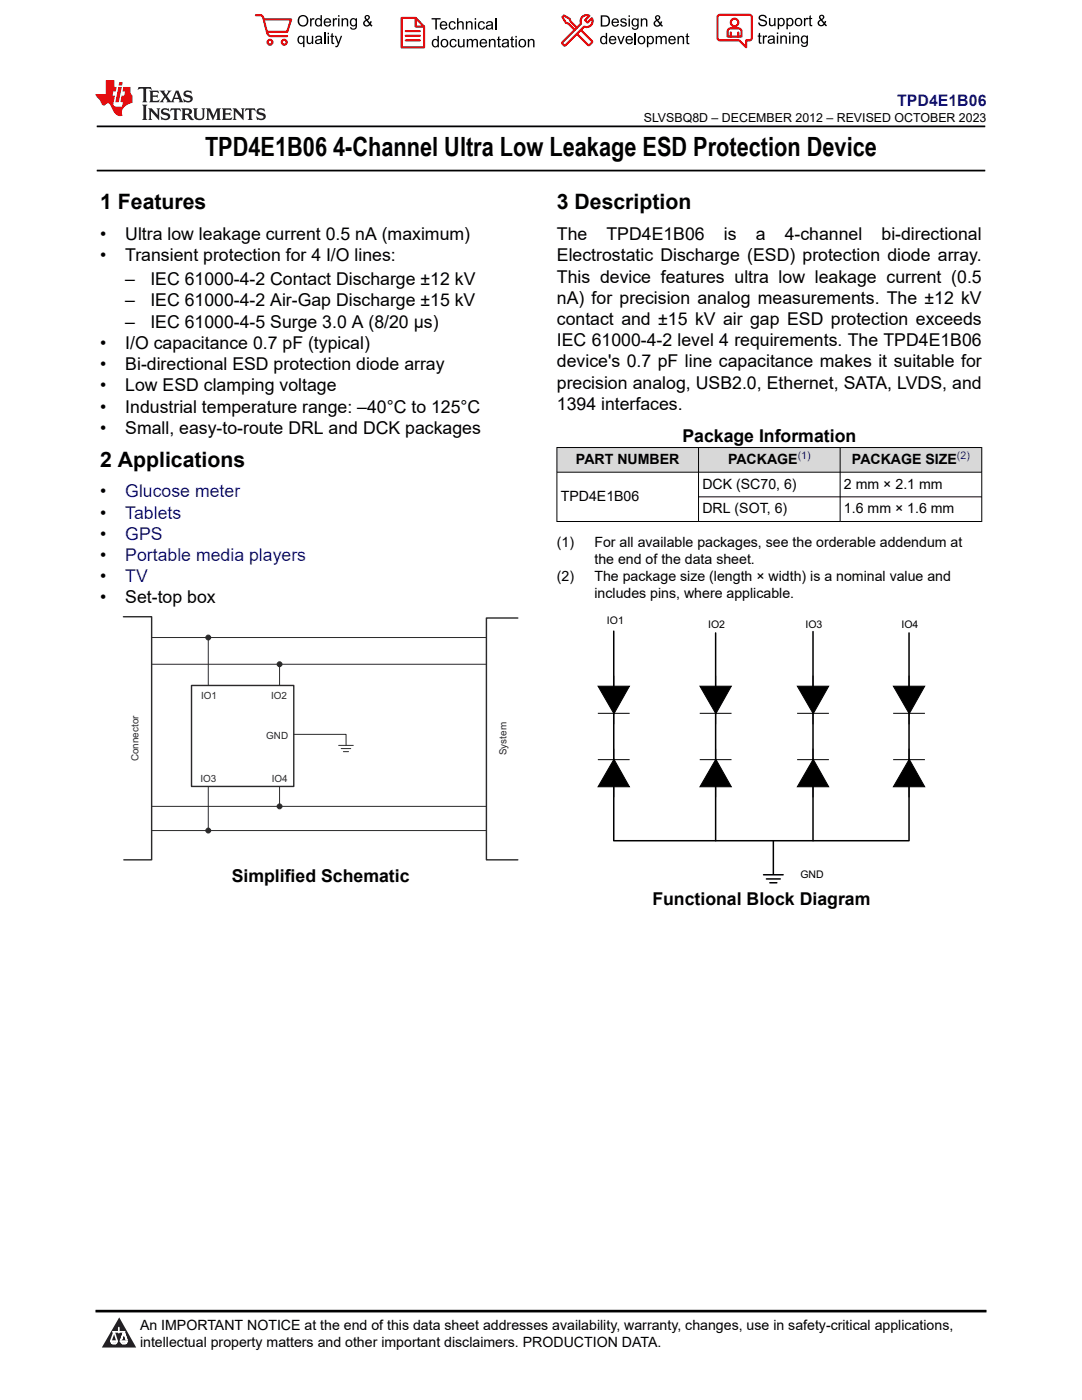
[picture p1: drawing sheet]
<svg xmlns="http://www.w3.org/2000/svg" width="216mm" height="279mm" viewBox="0 0 216 279" stroke-linecap="round" stroke-linejoin="round" font-family="sans-serif">
<path d="M19.3 25.2h177.3M19.3 34h177.3" fill="none" stroke="#000" stroke-width=".35"/>
<g fill="#d8d8d8">
<path d="M111.1 89.3h84.8v4.9h-84.8z" fill-rule="evenodd"/>
<path d="M111.2 89.4h28.1v4.8h-28.1z" fill-rule="evenodd"/>
<path d="M139.4 89.4h28.2v4.8h-28.2z" fill-rule="evenodd"/>
<path d="M167.7 89.4h28.1v4.8h-28.1z" fill-rule="evenodd"/>
</g>
<path d="M111.1 89.3h84.9M111.1 94.2h84.9M111.1 89.3v14.8M139.4 89.3v14.8M139.4 99.2h56.6M167.6 89.3v14.8M195.9 89.3v14.8M111.1 104.1h84.9" fill="none" stroke="#000" stroke-width=".2"/>
<path d="M24.6 123.1h5.7v48.5h-5.6M38.2 136.8h20.4v20.2h-20.4zM103.3 123.3h-6.2v48.3h6.2" fill="none" stroke="#2b292a" stroke-width=".28"/>
<path d="M30.3 127.2h66.8M30.3 132.6h66.8M41.6 127.2v9.6M55.8 132.6v4.2M41.6 157v8.8M55.8 157v3.9M58.6 146.6h10.5v2.2M67.6 148.8h2.9M68.1 149.4h1.9M68.5 150h1.1M30.3 160.9h66.8M30.3 165.8h66.8" fill="none" stroke="#2b292a" stroke-width=".2"/>
<circle cx="41.6" cy="127.2" r=".49" fill="#2b292a"/>
<circle cx="41.6" cy="127.2" r=".49" fill="none" stroke="#2b292a" stroke-width=".2"/>
<circle cx="55.8" cy="132.6" r=".49" fill="#2b292a"/>
<circle cx="55.8" cy="132.6" r=".49" fill="none" stroke="#2b292a" stroke-width=".2"/>
<circle cx="55.8" cy="160.9" r=".49" fill="#2b292a"/>
<circle cx="55.8" cy="160.9" r=".49" fill="none" stroke="#2b292a" stroke-width=".2"/>
<circle cx="41.6" cy="165.8" r=".49" fill="#2b292a"/>
<circle cx="41.6" cy="165.8" r=".49" fill="none" stroke="#2b292a" stroke-width=".2"/>
<path d="M122.5 126v41.8h58.9v-41.5M142.8 126.3v41.5M162.2 126v41.8M152.4 174.6h3.9M152.9 175.4h2.8M153.6 176.2h1.4M154.3 167.8v6.6" fill="none" stroke="#000" stroke-width=".3"/>
<path d="M119.3 136.9h6.3l-3.1 5.5zM122.5 151.5l3.1 5.5h-6.3zM139.7 136.9h6.2l-3.1 5.5zM142.8 151.5l3.1 5.5h-6.2zM159.1 136.9h6.3l-3.1 5.5zM162.3 151.5l3.1 5.5h-6.3zM178.3 136.9h6.2l-3.1 5.5zM181.4 151.5l3.1 5.5h-6.2z" fill="#000"/>
<g fill="none" stroke="#000" stroke-width=".2">
<path d="M119.3 136.9h6.3l-3.1 5.5zM122.5 134.8v9.8M139.7 136.9h6.2l-3.1 5.5zM142.8 134.8v9.8M159.1 136.9h6.3l-3.1 5.5zM162.2 134.8v9.8M178.3 136.9h6.2l-3.1 5.5zM181.4 134.8v9.8M119.3 142.4h6.3M119.3 151.6h6.3M122.5 149.4v9.7M122.5 151.5l3.1 5.5h-6.3z"/>
<path d="M139.6 142.4h6.4M139.6 151.6h6.4M142.8 149.4v9.7M142.8 151.5l3.1 5.5h-6.2zM159.1 142.4h6.3M159.1 151.6h6.3M162.2 149.4v9.7M162.3 151.5l3.1 5.5h-6.3zM178.2 142.4h6.4M178.2 151.6h6.4M181.4 149.4v9.7M181.4 151.5l3.1 5.5h-6.2z"/>
</g>
<path d="M0 0h215.9v23.8h-215.9z" fill-rule="evenodd" fill="#fff"/>
<path d="M27.7 17.4l-.2 .6 .5-.3h.6v.1v2.2l-.2 .4h1l-.2-.4v-2.2v-.1h.5l.5 .3-.1-.6zM29.8 18.1l.2 .4v1.5l-.2 .4h1.9l.1-.6a1.08 1.08 0 0 1-1.3 .2v-.7h.6l.4 .2v-.6l-.4 .2h-.6v-.6l.2-.1a1 1 0 0 1 1 .2l-.1-.5zM31.8 18.1l1 1.1-1 1.2h.9l-.2-.2 .4-.7 .5 .7-.2 .2h1.6l-.2-.2 .1-.4h1l.1 .4-.1 .2h.9l-.2-.3-.8-2h-.5l-1 2.2-.8-1.1 .9-1.1h-.8l.2 .2-.5 .7-.3-.7 .1-.2zM35.2 18.5l.4 1h-.8zM36.8 18.2a.65 .65 0 0 0-.2 .7 .65 .65 0 0 0 .6 .5l.7 .2 .1 .2a.79 .79 0 0 1-.7 .4 .79 .79 0 0 1-.7-.5l.1 .7 .2-.1a.93 .93 0 0 0 1.1 .1 .93 .93 0 0 0 .4-1 1.46 1.46 0 0 0-1.2-.6l-.1-.3a1.09 1.09 0 0 1 1.2 .2l-.2-.6-.1 .1-.6-.2zM28.4 20.9l.2 .4v2.3l-.2 .3h1l-.2-.3v-2.3l.2-.4zM29.6 21.6l.2 .4v1.6l-.2 .3h.8l-.3-.3v-1.4l1.7 1.8v-2l.2-.4h-.8l.2 .2 .1 1.1-1.2-1.3zM32.3 21.8a.65 .65 0 0 0-.2 .7 .65 .65 0 0 0 .7 .4l.6 .2 .1 .2a.79 .79 0 0 1-.7 .4 .79 .79 0 0 1-.7-.5l.1 .7 .2-.1a.93 .93 0 0 0 1.1 .1 .93 .93 0 0 0 .4-.9 1.46 1.46 0 0 0-1.2-.6l-.1-.4a1.09 1.09 0 0 1 1.2 .2l-.2-.6-.1 .1-.6-.1zM34.1 21.6l-.1 .7a.63 .63 0 0 1 .7-.4l.1 1.7-.3 .3h1l-.2-.3v-1.7a.66 .66 0 0 1 .8 .4l-.1-.7zM36.2 21.6l.2 .4v1.6l-.2 .3h.9l-.2-.2v-.7h.5l.1 .2a.79 .79 0 0 0 1.2 .6l-1-.9a.61 .61 0 0 0 .6-.6 .61 .61 0 0 0-.5-.6zM36.9 21.9h.2a.47 .47 0 0 1 .5 .1 .47 .47 0 0 1 .1 .5l-.2 .2h-.6zM38.5 21.6l.2 .2a2.27 2.27 0 0 0 .4 2 1.04 1.04 0 0 0 1.7-.7v-1.3l.2-.2h-.8l.2 .4v1.1a.6 .6 0 0 1-.6 .6 .6 .6 0 0 1-.6-.6v-1.1l.3-.4zM41.1 21.6l.2 .4v1.6l-.2 .3h.7l-.2-.3v-1.5l.9 1.9 .8-1.9v1.5l-.2 .3h1l-.3-.3v-1.6l.3-.4h-.8l-.7 1.5-.7-1.5zM44.3 21.6l.2 .4v1.6l-.2 .3h1.9l.1-.5a1.09 1.09 0 0 1-1.3 .1v-.6h.6l.4 .1v-.6l-.4 .2h-.6v-.6l.2-.1a1.01 1.01 0 0 1 1 .3l-.1-.6zM46.4 21.6l.3 .4v1.6l-.3 .3h.8l-.2-.3v-1.4l1.6 1.8v-2l.2-.4h-.7l.2 .2v1.1l-1.2-1.3zM49 21.6l-.1 .7a.63 .63 0 0 1 .8-.4v1.7l-.3 .3h1l-.2-.3v-1.7a.66 .66 0 0 1 .8 .4l-.1-.7zM51.4 21.8a.65 .65 0 0 0-.2 .7 .65 .65 0 0 0 .6 .4l.6 .2 .2 .2a.79 .79 0 0 1-.8 .4 .79 .79 0 0 1-.6-.5l.1 .7 .2-.1a.93 .93 0 0 0 1 .1 .93 .93 0 0 0 .5-.9 1.46 1.46 0 0 0-1.3-.6l-.1-.4a1.09 1.09 0 0 1 1.3 .2l-.2-.6-.2 .1-.5-.1z" fill="#231f20"/>
<path d="M21.1 16v2.8h-2.1l.1 .3 .9 1a.95 .95 0 0 0 .9 .9 .59 .59 0 0 1 .6-.4 .59 .59 0 0 1 .5 .4l.4 .8a1.59 1.59 0 0 0 2.1 1.3 1.61 1.61 0 0 1 1-2.2l1-.4-.1-1.5a1.59 1.59 0 0 1-.4-1.6h-1.4l-.2 .9h.5l-.1 .8h-.5l-.2 1v.2l.4 .1-.2 .9h-.6a.73 .73 0 0 1-1.1-.7l.3-1.5h-.5l.2-.8h.5l.2-.9h-.5v-1.4zM23.6 17.4l-.6 3h.7l.6-3zM23.8 16.4l-.1 .7h.7l.1-.7z" fill="#ed1c24"/>
<g fill="#000">
<path d="M59.4 4.2a1.12 1.12 0 0 1 2.2 0 1.12 1.12 0 0 1-2.2 0zM59.9 3.5a.89 .89 0 0 0-.1 1.1 .89 .89 0 0 0 1.1 .4 .88 .88 0 0 0 .3-1.3 .88 .88 0 0 0-1.3-.2z" fill-rule="evenodd"/>
<path d="M59.5 7.3l.5-.2 .5 .3v-.3h.3v2.3h-.3v-.8a.74 .74 0 0 1-1 0 .74 .74 0 0 1-.1-1zM59.8 7.5a.57 .57 0 0 0-.2 .7 .57 .57 0 0 0 .8 .2 .57 .57 0 0 0 .1-.7 .57 .57 0 0 0-.7-.2z" fill-rule="evenodd"/>
<path d="M61.9 3.6h.2v.3l.2-.2 .3-.1 .2 .1-.1 .3a.36 .36 0 0 0-.5 0 .36 .36 0 0 0 0 .4v.9h-.3z" fill-rule="evenodd"/>
<path d="M61.2 7.1h.3v.9a.41 .41 0 0 0 .4 .6 .41 .41 0 0 0 .3-.6v-.9h.3v1.7h-.2v-.3a.58 .58 0 0 1-.7 .3 .58 .58 0 0 1-.4-.6z" fill-rule="evenodd"/>
<path d="M63 3.8l.5-.2 .5 .2v-.8h.2v2.3h-.2v-.2a.75 .75 0 0 1-1-.1 .75 .75 0 0 1-.1-1zM63.2 4a.57 .57 0 0 0-.1 .7 .57 .57 0 0 0 .8 .2 .57 .57 0 0 0 .1-.7 .57 .57 0 0 0-.8-.2z" fill-rule="evenodd"/>
<path d="M63 7.3a.74 .74 0 0 1 1-.1 .74 .74 0 0 1 .3 .9v.7h-.3v-.2a.57 .57 0 0 1-.8 .2 .57 .57 0 0 1-.2-.8l1-.3a.41 .41 0 0 0-.4-.4 .41 .41 0 0 0-.4 .4l-.3-.1zM63.2 8.2a.35 .35 0 0 0 .2 .5 .35 .35 0 0 0 .5-.3l.1-.4z" fill-rule="evenodd"/>
<path d="M65.4 6.5h.3v.3h-.3zM65.4 7.1h.3v1.7h-.3z" fill-rule="evenodd"/>
<path d="M64.8 3.8a.76 .76 0 0 1 .9-.1 .76 .76 0 0 1 .4 .8h-1.2a.47 .47 0 0 0 .3 .6 .47 .47 0 0 0 .6-.4l.3 .1a.82 .82 0 0 1-1.3 .3 .82 .82 0 0 1 0-1.3zM65 4l-.1 .3h.9l-.3-.4z" fill-rule="evenodd"/>
<path d="M66.4 3.6h.3v.3l.1-.2 .4-.1 .1 .1-.1 .3a.36 .36 0 0 0-.4 0 .36 .36 0 0 0-.1 .4v.9h-.3z" fill-rule="evenodd"/>
<path d="M66.1 6.7l.3-.1v.5h.3v.3h-.3v.9l.1 .2h.2v.3a.41 .41 0 0 1-.4-.1 .41 .41 0 0 1-.2-.4v-.9h-.2v-.3h.2z" fill-rule="evenodd"/>
<path d="M66.8 7.1h.3l.4 1.4 .5-1.4h.3l-.6 1.7a.57 .57 0 0 1-.8 .6v-.3a.37 .37 0 0 0 .5-.3z" fill-rule="evenodd"/>
<path d="M67.5 3h.2v.3h-.2zM67.5 3.6h.2v1.7h-.2z" fill-rule="evenodd"/>
<path d="M68.2 3.6h.2v.3a.58 .58 0 0 1 .7-.3 .58 .58 0 0 1 .4 .7v1h-.3v-1a.4 .4 0 0 0-.4-.5 .4 .4 0 0 0-.4 .6v.9h-.2z" fill-rule="evenodd"/>
<path d="M70 3.8l.5-.2 .5 .2v-.2h.2v1.5a.71 .71 0 0 1-.5 .8 .71 .71 0 0 1-.8-.5h.2a.46 .46 0 0 0 .6 .3 .46 .46 0 0 0 .3-.6 .78 .78 0 0 1-1.1-.2 .78 .78 0 0 1 .1-1.1zM70.2 4a.53 .53 0 0 0-.1 .8 .53 .53 0 0 0 .8 0 .54 .54 0 0 0 0-.7 .54 .54 0 0 0-.7-.1z" fill-rule="evenodd"/>
<path d="M72.9 3.1a.53 .53 0 0 1 .8 .1 .53 .53 0 0 1-.3 .8l.4 .5 .1-.3 .3 .1-.2 .5 .3 .3-.2 .2-.3-.3a.71 .71 0 0 1-1.2 .1 .71 .71 0 0 1 .4-1.1l-.3-.5zM73 3.5a.3 .3 0 0 0 .6 0 .3 .3 0 0 0-.6 0zM72.9 4.3a.45 .45 0 0 0 0 .7 .45 .45 0 0 0 .7-.2l-.5-.6z" fill-rule="evenodd"/>
<path d="M86.1 3.6h1.8v.3h-.7v2h-.3v-2h-.8z" fill-rule="evenodd"/>
<path d="M86.3 8l.5-.2 .5 .2v-.8h.3v2.2h-.3v-.2a.76 .76 0 0 1-1 0 .76 .76 0 0 1-.1-1zM86.6 8.1a.58 .58 0 0 0-.2 .8 .58 .58 0 0 0 .8 .2 .58 .58 0 0 0 .1-.8 .58 .58 0 0 0-.7-.2z" fill-rule="evenodd"/>
<path d="M88.2 7.9a.81 .81 0 0 1 1.1 .2 .81 .81 0 0 1-.2 1.1 .81 .81 0 0 1-1.1-.1l-.1-.8zM88.3 8.1a.57 .57 0 0 0 0 .9 .57 .57 0 0 0 .8 0 .57 .57 0 0 0 0-.8 .57 .57 0 0 0-.8-.1z" fill-rule="evenodd"/>
<path d="M88 4.4a.77 .77 0 0 1 .9-.1 .77 .77 0 0 1 .4 .8h-1.3a.48 .48 0 0 0 .4 .6 .48 .48 0 0 0 .6-.3h.3a.83 .83 0 0 1-1.3 .4 .83 .83 0 0 1 0-1.4zM88.2 4.6l-.2 .3h1l-.3-.4z" fill-rule="evenodd"/>
<path d="M89.7 4.4a.7 .7 0 0 1 1.2 .3l-.2 .1a.45 .45 0 0 0-.6-.3 .45 .45 0 0 0-.3 .6 .45 .45 0 0 0 .3 .6 .45 .45 0 0 0 .6-.4h.3a.76 .76 0 0 1-1.1 .6 .76 .76 0 0 1-.3-1.1z" fill-rule="evenodd"/>
<path d="M89.9 8a.7 .7 0 0 1 1.2 .3h-.3a.45 .45 0 0 0-.5-.3 .45 .45 0 0 0-.3 .6 .45 .45 0 0 0 .3 .6 .45 .45 0 0 0 .6-.4l.2 .1a.76 .76 0 0 1-1 .5 .76 .76 0 0 1-.4-1.1z" fill-rule="evenodd"/>
<path d="M91.2 3.6h.3v.8a.59 .59 0 0 1 .7-.2 .59 .59 0 0 1 .3 .7v1h-.2v-1a.4 .4 0 0 0-.5-.4 .4 .4 0 0 0-.3 .5v.9h-.3z" fill-rule="evenodd"/>
<path d="M91.4 7.8h.2v.9a.41 .41 0 0 0 .5 .5 .41 .41 0 0 0 .3-.5v-.9h.3v1.6h-.3v-.2a.58 .58 0 0 1-.7 .3 .58 .58 0 0 1-.3-.7z" fill-rule="evenodd"/>
<path d="M93 4.2h.2v.3a.59 .59 0 0 1 .7-.3 .59 .59 0 0 1 .4 .7v1h-.3v-1a.41 .41 0 0 0-.4-.5 .41 .41 0 0 0-.4 .6v.9h-.2z" fill-rule="evenodd"/>
<path d="M93.1 7.8h.3v.2a.56 .56 0 0 1 1 0 .54 .54 0 0 1 .6-.2 .54 .54 0 0 1 .4 .5v1.1h-.3v-1a.34 .34 0 0 0-.3-.4 .34 .34 0 0 0-.4 .3v1.1h-.3v-1a.38 .38 0 0 0-.5-.4 .38 .38 0 0 0-.2 .6v.8h-.3z" fill-rule="evenodd"/>
<path d="M94.7 3.6h.3v.3h-.3zM94.7 4.2h.3v1.7h-.3z" fill-rule="evenodd"/>
<path d="M95.5 4.4a.7 .7 0 0 1 1.3 .3l-.3 .1a.45 .45 0 0 0-.6-.3 .45 .45 0 0 0-.3 .6 .45 .45 0 0 0 .3 .6 .45 .45 0 0 0 .6-.4h.3a.76 .76 0 0 1-1.1 .6 .76 .76 0 0 1-.3-1.1z" fill-rule="evenodd"/>
<path d="M95.9 8a.77 .77 0 0 1 .9-.2 .77 .77 0 0 1 .4 .9h-1.2a.48 .48 0 0 0 .3 .5 .48 .48 0 0 0 .6-.3h.3a.83 .83 0 0 1-1.3 .4 .83 .83 0 0 1 0-1.3zM96.1 8.1l-.1 .4h.9l-.2-.5z" fill-rule="evenodd"/>
<path d="M97.5 7.8h.3v.2a.59 .59 0 0 1 .7-.2 .59 .59 0 0 1 .4 .6v1h-.3v-1a.41 .41 0 0 0-.5-.4 .41 .41 0 0 0-.3 .5v.9h-.3z" fill-rule="evenodd"/>
<path d="M97.1 4.4a.74 .74 0 0 1 1-.1 .74 .74 0 0 1 .3 .9v.7h-.3v-.2a.59 .59 0 0 1-.8 .2 .59 .59 0 0 1-.3-.8l1.1-.3a.42 .42 0 0 0-.4-.4 .42 .42 0 0 0-.5 .4l-.2-.1zM97.3 5.3a.36 .36 0 0 0 .2 .5 .36 .36 0 0 0 .5-.2l.1-.5z" fill-rule="evenodd"/>
<path d="M99.4 7.4l.2-.2v.6h.3v.2h-.3v1l.1 .2h.2l.1 .2a.41 .41 0 0 1-.5 0 .41 .41 0 0 1-.1-.4v-1h-.2v-.2h.2z" fill-rule="evenodd"/>
<path d="M100.3 8a.74 .74 0 0 1 .9-.2 .74 .74 0 0 1 .3 .9l.1 .7h-.3v-.2a.59 .59 0 0 1-.8 .3 .59 .59 0 0 1-.3-.8l1-.3a.42 .42 0 0 0-.3-.4 .42 .42 0 0 0-.5 .3h-.3zM100.5 8.8a.36 .36 0 0 0 .1 .5 .36 .36 0 0 0 .5-.2l.2-.5z" fill-rule="evenodd"/>
<path d="M102 7.4l.3-.2v.6h.3v.2h-.3v1l.1 .2h.2v.2a.41 .41 0 0 1-.5 0 .41 .41 0 0 1-.1-.4v-1h-.2v-.2h.2z" fill-rule="evenodd"/>
<path d="M102.8 7.2h.3v.3h-.3zM102.8 7.8h.3v1.6h-.3z" fill-rule="evenodd"/>
<path d="M103.7 7.9a.81 .81 0 0 1 1.1 .2 .81 .81 0 0 1-.1 1.1 .81 .81 0 0 1-1.2-.1v-.8zM103.9 8.1a.57 .57 0 0 0-.1 .9 .57 .57 0 0 0 .8 0 .57 .57 0 0 0 0-.8 .57 .57 0 0 0-.7-.1z" fill-rule="evenodd"/>
<path d="M105.3 7.8h.3v.2a.59 .59 0 0 1 .7-.2 .59 .59 0 0 1 .4 .6v1h-.3v-1a.41 .41 0 0 0-.5-.4 .41 .41 0 0 0-.3 .5v.9h-.3z" fill-rule="evenodd"/>
<path d="M119.9 3.1h.7a1.12 1.12 0 0 1 1.1 1.1 1.12 1.12 0 0 1-1 1.1h-.8zM120.2 3.3v1.7h.4a.86 .86 0 0 0 .8-.8 .86 .86 0 0 0-.8-.9z" fill-rule="evenodd"/>
<path d="M119.9 7.4l.5-.3 .5 .3v-.8h.2v2.2h-.2v-.2a.75 .75 0 0 1-1 0 .75 .75 0 0 1-.1-1zM120.1 7.5a.57 .57 0 0 0-.1 .8 .57 .57 0 0 0 .8 .2 .57 .57 0 0 0 .1-.8 .57 .57 0 0 0-.8-.2z" fill-rule="evenodd"/>
<path d="M121.7 7.4a.76 .76 0 0 1 .9-.2 .76 .76 0 0 1 .4 .9h-1.2a.47 .47 0 0 0 .3 .5 .47 .47 0 0 0 .6-.3h.3a.82 .82 0 0 1-1.3 .4 .82 .82 0 0 1 0-1.3zM121.9 7.5l-.1 .3h.9l-.3-.4z" fill-rule="evenodd"/>
<path d="M122.2 3.9a.76 .76 0 0 1 .9-.2 .76 .76 0 0 1 .4 .9h-1.2a.47 .47 0 0 0 .4 .5 .47 .47 0 0 0 .5-.3h.3a.82 .82 0 0 1-1.3 .4 .82 .82 0 0 1 0-1.3zM122.5 4l-.2 .3h.9l-.2-.4z" fill-rule="evenodd"/>
<path d="M123.9 3.8a.71 .71 0 0 1 1.1 .3h-.2a.32 .32 0 0 0-.4-.3 .32 .32 0 0 0-.3 .4h.1a.75 .75 0 0 1 .9 .8 .72 .72 0 0 1-.7 .3 .72 .72 0 0 1-.7-.5h.3a.36 .36 0 0 0 .4 .4 .36 .36 0 0 0 .3-.5 .8 .8 0 0 1-.9-.7z" fill-rule="evenodd"/>
<path d="M123.2 7.2h.3l.4 1.3 .5-1.3h.3l-.7 1.6h-.2z" fill-rule="evenodd"/>
<path d="M125.4 3.1h.3v.3h-.3zM125.4 3.7h.3v1.6h-.3z" fill-rule="evenodd"/>
<path d="M125 7.4a.76 .76 0 0 1 .9-.2 .76 .76 0 0 1 .4 .9h-1.2a.47 .47 0 0 0 .3 .5 .47 .47 0 0 0 .6-.3h.3a.82 .82 0 0 1-1.3 .4 .82 .82 0 0 1 0-1.3zM125.2 7.5l-.1 .3h.9l-.2-.4z" fill-rule="evenodd"/>
<path d="M126.2 3.9l.5-.3 .5 .3v-.2h.2v1.4a.71 .71 0 0 1-.5 .8 .71 .71 0 0 1-.8-.5l.2 .1a.46 .46 0 0 0 .6 .2 .46 .46 0 0 0 .3-.6 .78 .78 0 0 1-1.1-.1 .78 .78 0 0 1 .1-1.1zM126.4 4a.53 .53 0 0 0-.1 .8 .53 .53 0 0 0 .8 0 .54 .54 0 0 0 0-.7 .54 .54 0 0 0-.7-.1z" fill-rule="evenodd"/>
<path d="M127.5 7.3a.8 .8 0 0 1 1.1 .2 .8 .8 0 0 1-.1 1.1 .8 .8 0 0 1-1.2-.1v-.8zM127.7 7.5a.56 .56 0 0 0-.1 .9 .56 .56 0 0 0 .8-.1 .56 .56 0 0 0 0-.7 .56 .56 0 0 0-.7-.1z" fill-rule="evenodd"/>
<path d="M127.9 3.7h.2v.2a.58 .58 0 0 1 .7-.2 .58 .58 0 0 1 .4 .6v1h-.3v-1a.4 .4 0 0 0-.4-.4 .4 .4 0 0 0-.4 .5v.9h-.2z" fill-rule="evenodd"/>
<path d="M129.1 7.2h.2v.2a.72 .72 0 0 1 1-.1 .72 .72 0 0 1 .2 1 .64 .64 0 0 1-.5 .5 .64 .64 0 0 1-.6-.2v.8h-.3zM129.5 7.5a.56 .56 0 0 0-.2 .8 .56 .56 0 0 0 .8 .2 .56 .56 0 0 0 .1-.8 .56 .56 0 0 0-.7-.2z" fill-rule="evenodd"/>
<path d="M130.8 7.2h.3v.2a.55 .55 0 0 1 .9 0 .53 .53 0 0 1 .6-.3 .53 .53 0 0 1 .4 .6v1.1h-.2v-1a.34 .34 0 0 0-.3-.4 .34 .34 0 0 0-.4 .3v1.1h-.3v-1a.37 .37 0 0 0-.5-.4 .37 .37 0 0 0-.2 .6v.8h-.3z" fill-rule="evenodd"/>
<path d="M130.8 3.2a.53 .53 0 0 1 .9 .1 .53 .53 0 0 1-.4 .8l.4 .5 .2-.4 .2 .1-.2 .5 .4 .3-.2 .3-.3-.4a.71 .71 0 0 1-1.2 .1 .71 .71 0 0 1 .3-1.1l-.2-.5zM130.9 3.6a.3 .3 0 0 0 .6 0 .3 .3 0 0 0-.6 0zM130.9 4.3a.45 .45 0 0 0 0 .7 .45 .45 0 0 0 .7-.2l-.5-.6z" fill-rule="evenodd"/>
<path d="M133.6 7.4a.76 .76 0 0 1 .9-.2 .76 .76 0 0 1 .3 .9h-1.2a.47 .47 0 0 0 .4 .5 .47 .47 0 0 0 .6-.3h.2a.82 .82 0 0 1-1.2 .4 .82 .82 0 0 1 0-1.3zM133.8 7.5l-.2 .3h1l-.3-.4z" fill-rule="evenodd"/>
<path d="M135.2 7.2h.2v.2a.58 .58 0 0 1 .7-.2 .58 .58 0 0 1 .4 .6v1h-.3v-1a.4 .4 0 0 0-.4-.4 .4 .4 0 0 0-.3 .5v.9h-.3z" fill-rule="evenodd"/>
<path d="M137 6.8l.3-.2v.6h.2v.2h-.2v1v.2h.2l.1 .2a.41 .41 0 0 1-.5 0 .41 .41 0 0 1-.1-.5v-.9h-.2v-.2h.2z" fill-rule="evenodd"/>
<path d="M151.6 3.1a.88 .88 0 0 1 1.4 .5h-.3a.49 .49 0 0 0-.5-.5 .49 .49 0 0 0-.5 .6l.1 .1a1.06 1.06 0 0 1 1.2 1 .95 .95 0 0 1-.9 .4 .95 .95 0 0 1-.8-.7h.3a.58 .58 0 0 0 .6 .5 .58 .58 0 0 0 .5-.6l-.2-.1a.95 .95 0 0 1-1.1-.9z" fill-rule="evenodd"/>
<path d="M151.4 6.7l.3-.2v.6h.2v.2h-.2v1v.2h.2l.1 .2a.41 .41 0 0 1-.5 0 .41 .41 0 0 1-.1-.5v-.9h-.2v-.2h.2z" fill-rule="evenodd"/>
<path d="M152.2 7.1h.3v.2l.1-.2h.4h.1l-.1 .3a.36 .36 0 0 0-.4 0 .36 .36 0 0 0-.1 .5v.8h-.3z" fill-rule="evenodd"/>
<path d="M153.3 7.3a.74 .74 0 0 1 1-.2 .74 .74 0 0 1 .3 .9l.1 .7h-.3l-.1-.2a.57 .57 0 0 1-.8 .3 .57 .57 0 0 1-.1-.9l.9-.2a.41 .41 0 0 0-.4-.4 .41 .41 0 0 0-.4 .3h-.3zM153.5 8.1a.35 .35 0 0 0 .2 .5 .35 .35 0 0 0 .5-.2l.1-.5z" fill-rule="evenodd"/>
<path d="M153.4 3.6h.3v.9a.41 .41 0 0 0 .4 .5 .41 .41 0 0 0 .4-.5v-.9h.2v1.6h-.2v-.2a.58 .58 0 0 1-.7 .2 .58 .58 0 0 1-.4-.6z" fill-rule="evenodd"/>
<path d="M155 6.5h.3v.3h-.3zM155 7.1h.3v1.6h-.3z" fill-rule="evenodd"/>
<path d="M155.2 3.6h.2v.2a.72 .72 0 0 1 1-.1 .72 .72 0 0 1 .2 1 .64 .64 0 0 1-.5 .5 .64 .64 0 0 1-.6-.2v.8h-.3zM155.6 3.9a.56 .56 0 0 0-.2 .8 .56 .56 0 0 0 .8 .2 .56 .56 0 0 0 .1-.8 .56 .56 0 0 0-.7-.2z" fill-rule="evenodd"/>
<path d="M155.7 7.1h.3v.2a.58 .58 0 0 1 .7-.2 .58 .58 0 0 1 .3 .6v1h-.3v-1a.4 .4 0 0 0-.4-.4 .4 .4 0 0 0-.3 .5v.9h-.3z" fill-rule="evenodd"/>
<path d="M156.9 3.6h.3v.2a.72 .72 0 0 1 .9-.1 .72 .72 0 0 1 .2 1 .64 .64 0 0 1-.4 .5 .64 .64 0 0 1-.7-.2v.8h-.3zM157.3 3.9a.56 .56 0 0 0-.1 .8 .56 .56 0 0 0 .7 .2 .56 .56 0 0 0 .2-.8 .56 .56 0 0 0-.8-.2z" fill-rule="evenodd"/>
<path d="M157.4 6.5h.3v.3h-.3zM157.4 7.1h.3v1.6h-.3z" fill-rule="evenodd"/>
<path d="M158.1 7.1h.3v.2a.58 .58 0 0 1 .7-.2 .58 .58 0 0 1 .4 .6v1h-.3v-1a.4 .4 0 0 0-.5-.4 .4 .4 0 0 0-.3 .5v.9h-.3z" fill-rule="evenodd"/>
<path d="M158.8 3.7a.8 .8 0 0 1 1.1 .2 .8 .8 0 0 1-.1 1.1 .8 .8 0 0 1-1.1-.1l-.1-.8zM159 3.9a.56 .56 0 0 0-.1 .9 .56 .56 0 0 0 .9 0 .56 .56 0 0 0-.1-.8 .56 .56 0 0 0-.7-.1z" fill-rule="evenodd"/>
<path d="M160 7.3l.5-.2 .5 .2v-.2h.2v1.4a.71 .71 0 0 1-.5 .9 .71 .71 0 0 1-.9-.5h.3a.46 .46 0 0 0 .6 .2 .46 .46 0 0 0 .2-.6 .78 .78 0 0 1-1-.1 .78 .78 0 0 1 .1-1.1zM160.2 7.4a.53 .53 0 0 0-.1 .8 .53 .53 0 0 0 .8 0 .54 .54 0 0 0 0-.7 .54 .54 0 0 0-.7-.1z" fill-rule="evenodd"/>
<path d="M160.4 3.6h.3v.2l.1-.2h.4h.1l-.1 .3a.36 .36 0 0 0-.4 0 .36 .36 0 0 0-.1 .5v.8h-.3z" fill-rule="evenodd"/>
<path d="M161.5 3.2l.3-.2v.6h.3v.2h-.3v1v.2h.3v.2a.41 .41 0 0 1-.5 0 .41 .41 0 0 1-.1-.5v-.9h-.2v-.2h.2z" fill-rule="evenodd"/>
<path d="M163.6 3.1a.53 .53 0 0 1 .8 .1 .53 .53 0 0 1-.3 .8l.4 .5 .1-.3h.3l-.2 .5 .3 .3-.2 .3-.3-.3a.71 .71 0 0 1-1.2 .1 .71 .71 0 0 1 .4-1.2l-.3-.5zM163.7 3.5a.3 .3 0 0 0 .5 0 .3 .3 0 0 0-.5 0zM163.6 4.2a.45 .45 0 0 0 0 .8 .45 .45 0 0 0 .7-.3l-.5-.6z" fill-rule="evenodd"/>
</g>
<path d="M64.8 6.5v2.3M98.9 3.6v2.3M126.8 6.6v2.2" fill="none" stroke="#000" stroke-width=".28"/>
<g fill="none" stroke="#de0000" stroke-width=".42">
<path d="M51.1 3l1 .1a1.4 1.4 0 0 1 .6 1.2l.7 2.5a.95 .95 0 0 0 1.1 .4h2.8M52.7 3.9h5.4l-.8 2.4h-4M80.1 3.6h2.8v1.7h1.7v4.2h-4.5zM81 7.1h2.8M81 6.2h2.8M81 8.1h2.8M82.9 3.6l1.7 1.7M115.1 5.5l-1.3-1.2-.1-.5-1.2-.7-.3 .3 .7 1.1 .5 .2 1.3 1.3M115.9 6l2.2 2.2v.3l-.5 .5h-.3l-2.2-2.2zM115.9 6l.7-.7a1.19 1.19 0 0 0 1.3-.3 1.19 1.19 0 0 0 .2-1.4l-.9 .9-.4-.5 .8-.8a1.19 1.19 0 0 0-1.4 .1 1.19 1.19 0 0 0-.2 1.4l-3.8 3.7v.3l.3 .3h.3l2.3-2.2M143.2 3.2l.4-.2h6l.4 .2v4.4l-.2 .4-.9 .1v1.3l-1.4-1.3h-3.9l-.4-.3zM145.4 5.8l.4-.1h1.6a.61 .61 0 0 1 .6 .6v1h-2.8v-1z"/>
<path d="M145.8 6.5v.8M147.3 6.5v.8"/>
<circle cx="53.9" cy="8.4" r=".49"/>
<circle cx="56.7" cy="8.4" r=".49"/>
<circle cx="146.6" cy="4.5" r=".75"/>
</g>
<path d="M0 261.4h215.9v18h-215.9z" fill-rule="evenodd" fill="#fff"/>
<path d="M23.8 262.9l3.4 6h-6.9z" fill="#231f20"/>
<path d="M22.1 267.7h1.3l-.4 .5h-.3a.55 .55 0 0 1-.6-.5z" fill-rule="evenodd" fill="#fff"/>
<path d="M22.1 267.7h1.3l-.4 .5h-.3a.55 .55 0 0 1-.6-.5z" fill="none" stroke="#231f20" stroke-width=".34"/>
<path d="M22.1 267.7h1.3l-.4 .5h-.5zM22.6 265.8h.1M22.6 265.8h2.3zM23.7 265.9h.1M23.7 264.9v1zM24 267.7h.1" fill="none" stroke="#fff" stroke-width=".34"/>
<path d="M24.7 265.8l-.7 1.9z" fill="#fff"/>
<path d="M24.7 265.8l-.7 1.9z" fill="none" stroke="#fff" stroke-width=".34"/>
<path d="M24.7 265.8l.7 1.9z" fill="#fff"/>
<path d="M22.8 265.8l-.7 1.9zM22.8 265.8l.6 1.9zM24.7 265.8l.7 1.9zM25.3 267.7h.1" fill="none" stroke="#fff" stroke-width=".34"/>
<path d="M24.1 267.7h1.3a.65 .65 0 0 1-.6 .5 .65 .65 0 0 1-.7-.5z" fill-rule="evenodd" fill="#fff"/>
<path d="M24.1 267.7h1.3a.65 .65 0 0 1-.6 .5 .65 .65 0 0 1-.7-.5z" fill="none" stroke="#231f20" stroke-width=".34"/>
<path d="M24 267.7h.1M24.1 267.7h1.3l-.4 .5h-.5z" fill="none" stroke="#fff" stroke-width=".34"/>
<path d="M19 261.7h177.8" fill="none" stroke="#000" stroke-width=".53"/>
<g font-size="5.3">
<text x="40.9" y="31.2">TPD4E1B06</text>
<text x="66.5" y="31.2">4-Channel Ultra Low Leakage ESD Protection Device</text>
</g>
<g font-size="4.2">
<text x="20" y="41.8">1 Features</text>
<text x="111.1" y="41.8">3 Description</text>
<text x="20" y="93.1">2 Applications</text>
</g>
<g font-size="3.5">
<text x="20" y="47.9">•</text>
<text x="25" y="47.9">Ultra low leakage current 0.5 nA (maximum)</text>
<text x="111.1" y="47.9">The</text>
<text x="121" y="47.9">TPD4E1B06</text>
<text x="144.4" y="47.9">is</text>
<text x="150.8" y="47.9">a</text>
<text x="156.6" y="47.9">4-channel</text>
<text x="175.9" y="47.9">bi-directional</text>
<text x="20" y="52.2">•</text>
<text x="25" y="52.2">Transient protection for 4 I/O lines:</text>
<text x="111.1" y="52.2">Electrostatic Discharge (ESD) protection diode array.</text>
<text x="25" y="56.9">–</text>
<text x="30" y="56.9">IEC 61000-4-2 Contact Discharge ±12 kV</text>
<text x="111.1" y="56.4">This device features ultra low leakage current (0.5</text>
<text x="25" y="61.2">–</text>
<text x="25" y="65.4">–</text>
<text x="30" y="61.2">IEC 61000-4-2 Air-Gap Discharge ±15 kV</text>
<text x="30" y="65.4">IEC 61000-4-5 Surge 3.0 A (8/20 µs)</text>
<text x="111.1" y="64.9">contact and ±15 kV air gap ESD protection exceeds</text>
<text x="111.1" y="60.6">nA) for precision analog measurements. The ±12 kV</text>
<text x="20" y="69.6">•</text>
<text x="25" y="69.6">I/O capacitance 0.7 pF (typical)</text>
<text x="111.1" y="69.1">IEC 61000-4-2 level 4 requirements. The TPD4E1B06</text>
<text x="20" y="73.9">•</text>
<text x="25" y="73.9">Bi-directional ESD protection diode array</text>
<text x="111.1" y="77.6">precision analog, USB2.0, Ethernet, SATA, LVDS, and</text>
<text x="111.1" y="73.3">device's 0.7 pF line capacitance makes it suitable for</text>
<text x="20" y="78.1">•</text>
<text x="20" y="82.3">•</text>
<text x="25" y="78.1">Low ESD clamping voltage</text>
<text x="25" y="82.3">Industrial temperature range: –40°C to 125°C</text>
<text x="111.1" y="81.8">1394 interfaces.</text>
<text x="20" y="86.6">•</text>
<text x="25" y="86.6">Small, easy-to-route DRL and DCK packages</text>
<text x="136.2" y="88.2">Package Information</text>
<text x="20" y="99.3">•</text>
<text x="20" y="103.5">•</text>
<text x="20" y="107.7">•</text>
<text x="20" y="112">•</text>
<text x="20" y="116.2">•</text>
<text x="20" y="120.4">•</text>
<text x="25" y="120.4">Set-top box</text>
<text x="46.2" y="176">Simplified Schematic</text>
<text x="130.2" y="180.6">Functional Block Diagram</text>
</g>
<g font-size="3.5" fill="#00f">
<text x="25" y="99.3">Glucose meter</text>
<text x="25" y="103.5">Tablets</text>
<text x="25" y="107.7">GPS</text>
<text x="25" y="112">Portable media players</text>
<text x="25" y="116.2">TV</text>
</g>
<text font-size="3.2" fill="#00f" x="179" y="21.1">TPD4E1B06</text>
<g font-size="2.8">
<text x="114.9" y="92.6">PART NUMBER</text>
<text x="145.3" y="92.6">PACKAGE</text>
<text x="170" y="92.6">PACKAGE SIZE</text>
<text x="111.9" y="100">TPD4E1B06</text>
<text x="140.2" y="97.5">DCK (SC70, 6)</text>
<text x="168.4" y="97.5">2 mm × 2.1 mm</text>
<text x="140.2" y="102.4">DRL (SOT, 6)</text>
<text x="168.4" y="102.4">1.6 mm × 1.6 mm</text>
<text x="111.1" y="109.2">(1)</text>
<text x="118.6" y="109.2">For all available packages, see the orderable addendum at</text>
<text x="118.6" y="112.6">the end of the data sheet.</text>
<text x="111.1" y="116">(2)</text>
<text x="118.6" y="116">The package size (length × width) is a nominal value and</text>
<text x="118.6" y="119.4">includes pins, where applicable.</text>
<text x="27.9" y="265.5">An IMPORTANT NOTICE at the end of this data sheet addresses availability, warranty, changes, use in safety-critical applications,</text>
<text x="27.9" y="268.9">intellectual property matters and other important disclaimers. PRODUCTION DATA.</text>
</g>
<text font-size="2.5" x="128.5" y="24.3">SLVSBQ8D – DECEMBER 2012 – REVISED OCTOBER 2023</text>
<g font-size="2.1" fill="#00f">
<text x="159.2" y="91.6">(1)</text>
<text x="191" y="91.6">(2)</text>
</g>
<g font-size="2.1">
<text x="121.1" y="124.5">IO1</text>
<text x="141.3" y="125.2">IO2</text>
<text x="160.7" y="125.2">IO3</text>
<text x="179.9" y="125.2">IO4</text>
<text x="159.7" y="175.1">GND</text>
</g>
<g font-size="2" fill="#2b292a">
<text x="40.1" y="139.4">IO1</text>
<text x="54.1" y="139.4">IO2</text>
<text x="53.1" y="147.6">GND</text>
<text x="27.7" y="151.9" transform="rotate(-90 27.7 151.9)">Connector</text>
<text x="40" y="156">IO3</text>
<text x="54.2" y="156">IO4</text>
<text x="101.1" y="150.7" transform="rotate(-90 101.1 150.7)">System</text>
</g>
</svg>
